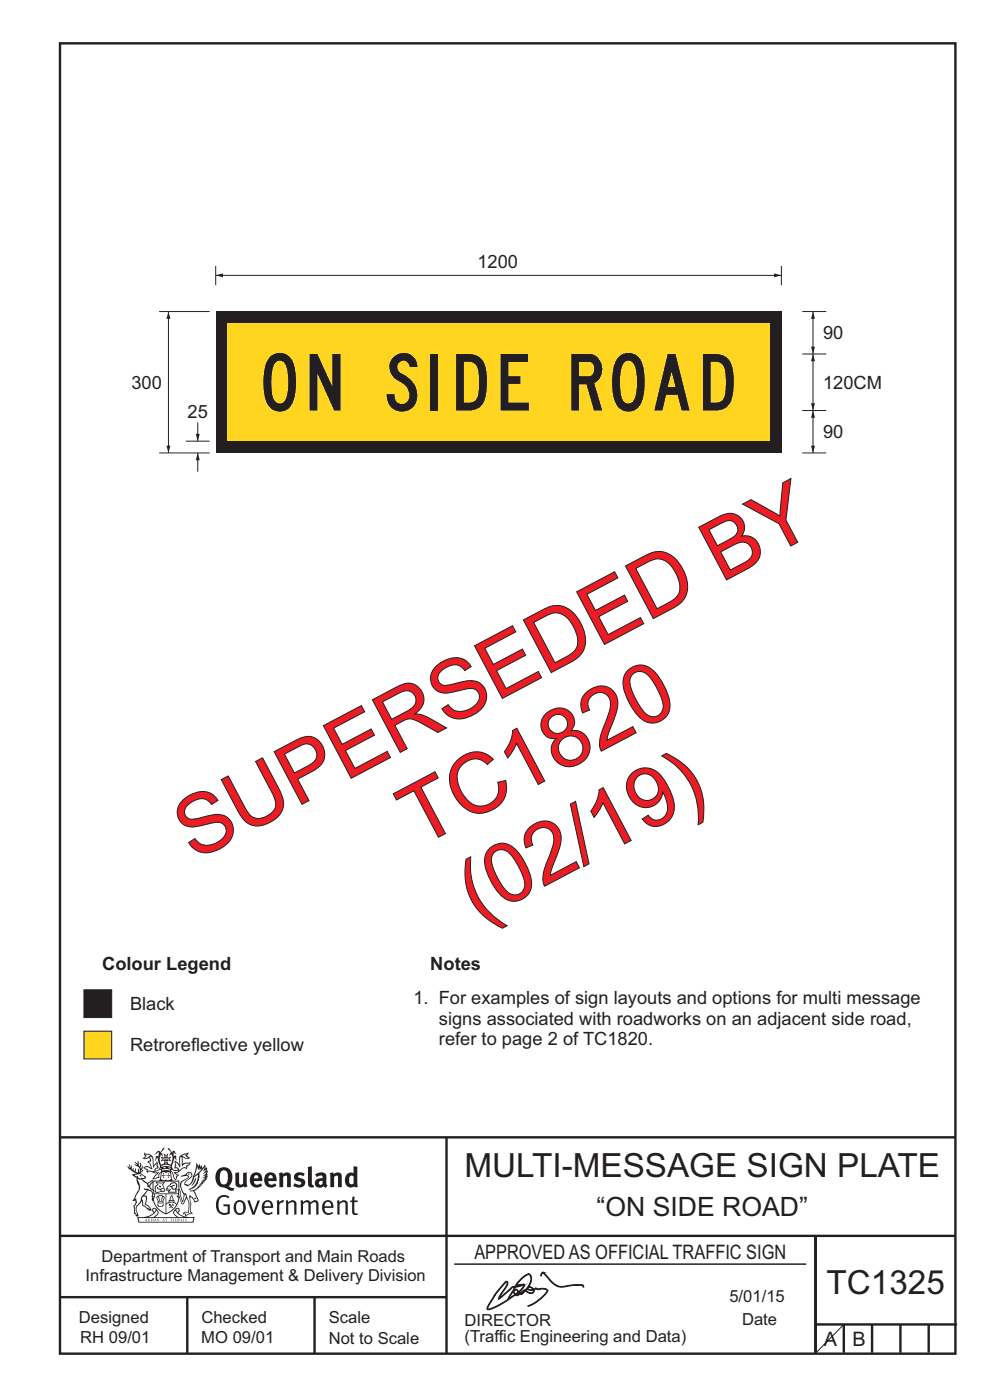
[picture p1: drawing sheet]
<svg xmlns="http://www.w3.org/2000/svg" width="210mm" height="297mm" viewBox="0 0 210 297" stroke-linecap="round" stroke-linejoin="round" font-family="sans-serif">
<g fill="none" stroke="#231f20" stroke-width=".51">
<path d="M12.7 9.2h190v278h-190zM12.7 241.3h190M94.7 241.4v45.8M12.7 275.2h82M12.7 262.2h190.1M39.7 275.2v12M66.7 275.2v12M173 262.2v24.8M173 281h30M179 281v6M185 281v6M191 281v6"/>
<path d="M197 281v6"/>
</g>
<path d="M96.4 268.2h74.6M179 281l-6.1 6.2" fill="none" stroke="#231f20" stroke-width=".21"/>
<g fill="#231f20">
<path d="M47 248.5a2.55 2.55 0 0 0 0 2.7l.3 .1a.81 .81 0 0 0 1-.9v-.6a1.04 1.04 0 0 0-1.1-1.5zM46.3 248.1a1.82 1.82 0 0 1 2.1-.2 1.82 1.82 0 0 1 .9 1.9 2.29 2.29 0 0 1-.8 1.9l.7 .3h.5l-.2 .6a2.87 2.87 0 0 1-2-.7 2.12 2.12 0 0 1-1.6-3.1z" fill-rule="evenodd"/>
<path d="M49.9 248.9l.8-.2v2a.46 .46 0 0 0 .3 .6 .46 .46 0 0 0 .6-.3v-2.1l.7-.2v2.4l.2 .5-.5 .4-.3-.3a1.02 1.02 0 0 1-1.2 .2 1.02 1.02 0 0 1-.6-1.1z" fill-rule="evenodd"/>
<path d="M54 249.5l-.1 .5h.9a.49 .49 0 0 0-.2-.6 .49 .49 0 0 0-.6 .1zM53.4 249.1a1.34 1.34 0 0 1 1.6-.2 1.34 1.34 0 0 1 .7 1.5v.2h-1.8a.77 .77 0 0 0 .5 .8 .77 .77 0 0 0 .9-.4l.3 .5a1.59 1.59 0 0 1-2 .2 1.59 1.59 0 0 1-.5-2z" fill-rule="evenodd"/>
<path d="M57.1 249.5l-.2 .5h1a.49 .49 0 0 0-.2-.6 .49 .49 0 0 0-.6 .1zM56.4 249.1a1.34 1.34 0 0 1 1.6-.2 1.34 1.34 0 0 1 .7 1.5v.2h-1.8a.77 .77 0 0 0 .5 .8 .77 .77 0 0 0 .9-.4l.4 .5a1.59 1.59 0 0 1-2.1 .2 1.59 1.59 0 0 1-.5-2z" fill-rule="evenodd"/>
<path d="M59.2 248.9l.7-.2 .1 .4a.95 .95 0 0 1 1-.3 .95 .95 0 0 1 .7 .8v2.3h-.8v-2.3a.46 .46 0 0 0-.8 .1v2.2h-.8z" fill-rule="evenodd"/>
<path d="M62.6 249.1a1.75 1.75 0 0 1 2-.1l-.2 .5-.6-.2a.43 .43 0 0 0-.6 .3l.4 .3a1.04 1.04 0 0 1 1.2 1.1 1.04 1.04 0 0 1-1.4 1l-1.2-.4 .3-.6 1 .4 .4-.4a.88 .88 0 0 0-1-.5l-.4-.2-.1-.4z" fill-rule="evenodd"/>
<path d="M65.3 247.6l.8-.2 .1 3.8 .3 .2 .1 .5a.88 .88 0 0 1-1-.1 .88 .88 0 0 1-.3-1z" fill-rule="evenodd"/>
<path d="M67.8 250.6a.43 .43 0 0 0-.1 .7 .43 .43 0 0 0 .7-.1v-.7zM66.8 249.2a1.7 1.7 0 0 1 2.4 .1v1.8l.3 .4-.4 .5-.5-.3a1.03 1.03 0 0 1-1.7-.2 1.03 1.03 0 0 1 .8-1.5h.7v-.4a.8 .8 0 0 0-1.2 .1z" fill-rule="evenodd"/>
<path d="M70 248.9l.7-.2 .1 .4a.95 .95 0 0 1 1-.3 .95 .95 0 0 1 .7 .8v2.3h-.8v-2.3a.46 .46 0 0 0-.8 .1v2.2h-.8z" fill-rule="evenodd"/>
<path d="M74.3 249.5a1.48 1.48 0 0 0 0 1.7h.5l.2-.1v-1.5l-.3-.2zM75 247.4l.8 .1 .1 4.4h-.7l-.1-.2a1.26 1.26 0 0 1-1.4 0 1.26 1.26 0 0 1-.5-1.3 1.29 1.29 0 0 1 .4-1.3 1.29 1.29 0 0 1 1.4-.2z" fill-rule="evenodd"/>
<path d="M46.4 253.9a1.72 1.72 0 0 1 2.3 0l-.3 .3a1.24 1.24 0 0 0-1.4-.2 1.24 1.24 0 0 0-.6 1.4 1.49 1.49 0 0 0 1.2 2l.7-.2v-1.3h-.8l-.1-.4h1.4v1.9a1.93 1.93 0 0 1-2.3 0 1.93 1.93 0 0 1-.7-2.2l.2-.7z" fill-rule="evenodd"/>
<path d="M50.4 255.1a1.65 1.65 0 0 0 .2 2.2 .99 .99 0 0 0 1-1.4 .78 .78 0 0 0-.4-.8 .78 .78 0 0 0-.8 0zM50 254.9a1.33 1.33 0 0 1 1.6-.1 1.33 1.33 0 0 1 .5 1.4 1.31 1.31 0 0 1-1.3 1.6 1.31 1.31 0 0 1-1.2-1.6v-.6z" fill-rule="evenodd"/>
<path d="M52.5 254.7l.5-.1 .8 2.6 .8-2.5h.5l-1.1 3h-.5z" fill-rule="evenodd"/>
<path d="M56.3 255.2l-.2 .7h1.3a.7 .7 0 0 0-.3-.8 .7 .7 0 0 0-.8 .1zM55.9 255a1.22 1.22 0 0 1 1.5-.2 1.22 1.22 0 0 1 .5 1.5h-1.8a.93 .93 0 0 0 .5 1 .93 .93 0 0 0 1.1-.2l.2 .3a1.43 1.43 0 0 1-1.8 .1 1.43 1.43 0 0 1-.6-1.7z" fill-rule="evenodd"/>
<path d="M58.7 254.7l.4-.1 .1 .5 .4-.4 .6-.1-.1 .6a.66 .66 0 0 0-.9 .6v1.9h-.4z" fill-rule="evenodd"/>
<path d="M60.6 254.8l.4-.2 .1 .5a.94 .94 0 0 1 1-.5 .94 .94 0 0 1 .8 .8v2.3h-.5l-.1-2.5a.81 .81 0 0 0-1.2 .3v2.2h-.4z" fill-rule="evenodd"/>
<path d="M63.7 254.7l.5-.1 .1 .5 .4-.3a.78 .78 0 0 1 1.2 .3 .9 .9 0 0 1 .9-.5 .9 .9 0 0 1 .8 .8v2.3h-.5l-.1-2.5a.67 .67 0 0 0-1.1 .3v2.2h-.5v-2.4l-.4-.2-.7 .4v2.2h-.5z" fill-rule="evenodd"/>
<path d="M69.1 255.2l-.2 .7h1.3a.7 .7 0 0 0-.3-.8 .7 .7 0 0 0-.8 .1zM68.7 255a1.22 1.22 0 0 1 1.5-.2 1.22 1.22 0 0 1 .5 1.5h-1.8a.93 .93 0 0 0 .4 1 .93 .93 0 0 0 1.2-.2l.2 .3a1.44 1.44 0 0 1-1.8 .1 1.44 1.44 0 0 1-.6-1.7z" fill-rule="evenodd"/>
<path d="M71.5 254.8l.4-.2 .1 .5a.94 .94 0 0 1 1-.5 .94 .94 0 0 1 .8 .8v2.3h-.5l-.1-2.5a.81 .81 0 0 0-1.2 .3v2.2h-.4z" fill-rule="evenodd"/>
<path d="M74.7 253.9l.5-.1v.9h.7l-.1 .4h-.6v2.1l.1 .2h.5l.1 .3a.75 .75 0 0 1-1.2-.6v-2h-.4v-.4h.4z" fill-rule="evenodd"/>
<path d="M30.8 244.9l1.1 .3-.9 .5h-.4l.6-.5zM31.8 245.5l.2-.1a2.44 2.44 0 0 1 .5 1.9l.1 .5 .6-1-.1 .6 .3 .3a.57 .57 0 0 0-.6 .8l-1-.2-.5 .2 .2-.5-.8-.3 .7-.1 .9 .5 .1-.1-.6-1.3-.2-.1 .5-.1zM30.7 244.4l-.1 .5 .2 .4-.6 .4a1.04 1.04 0 0 0 1.4-.1l.2 .6-.3 .1-.2 .4a.94 .94 0 0 1 .8 1.1l-.2-.1a1.16 1.16 0 0 0-1.5-.1l.3 .4 .4 .2 .1 .5 .2 .1 .1-.2a.94 .94 0 0 1 1.1 .3h.8l-1.2 1.2a1.13 1.13 0 0 0 1.2-.2l.4-.1v-.4l.4-.7a.83 .83 0 0 0-.6 1h-.3l-.7 .3 1.1-1.4-.5 .2-.5-.1 1.3-.5-.1-.2-.9 .4v-.3l.2-.2 .3 .1 .1-.3-.2-.4 .1-.6-.2-.3-.7 .9v-.7a1.42 1.42 0 0 0-1.6-1.8z" fill-rule="evenodd"/>
<path d="M38.5 245.3l.5-.3 .7-.1-.6 .3 .8 .5h-.3zM38.3 245.5h.2l.1 2a1.69 1.69 0 0 1 1.6-.7l-.8 .5 .1 .5a1.1 1.1 0 0 0-1.5 .6l-.1-.5-.2-.2h-.5l.3-.4-.3-.7a1.42 1.42 0 0 1 .9 1.1l.2-.1zM37.1 246.2l.1 1-.2 .3 .1 .5 .5-.1 .2 .2a.96 .96 0 0 1-1.2-.1l-.1 .1a1.06 1.06 0 0 0 1.3 .2v.1a.72 .72 0 0 1-.9 .2l.2 .5 .6 .2-.4 .2-.1 .7-.2-.4-.4-1.1-.4-.4 .4 .9a1.54 1.54 0 0 0 .7 1.2l.2-.3a.58 .58 0 0 1 .4-.7l.2-.2h-.3l-.5-.3 .9-.5a.93 .93 0 0 1 1.2-.5v.2l.2-.2 .1-.5a.99 .99 0 0 0 .7-.8l-1.3 .1-.3 .2-.1-1.4 .9 .4 .9-.3h-.4l-.5-.4 .4-.7-.6 .2a1.46 1.46 0 0 0-1.4 2.1l.1 .4-.3-.4z" fill-rule="evenodd"/>
<path d="M35.6 248.9l.2 .1-.1 .3 .4 .1-.4 .1v.5l-.1-.6h-.3l.3-.1z" fill-rule="evenodd"/>
<path d="M34.6 248.9l.2 .1v.3l.3 .1h-.3l-.1 .6v-.5l-.4-.1 .4-.1z" fill-rule="evenodd"/>
<path d="M34.3 248.8a.57 .57 0 0 1 .9 .2 .57 .57 0 0 1 .9-.2l.2 1.4h-.2a.57 .57 0 0 1-.9 0 .69 .69 0 0 1-1.1 0zM34.2 248.1l-.3 2.1-.1 .4h2.9l-.2-.4-.3-2.1h-.2v.3l-.8-.2-.8 .2v-.3z" fill-rule="evenodd"/>
<path d="M34.2 252.4a.3 .3 0 0 0 .6 0 .3 .3 0 0 0-.6 0zM33.3 251l.3 .3-.3 .3a.79 .79 0 0 0 0 1.3l.8-.2-.1-.3a.55 .55 0 0 1-.7-.6h.1l.2 .3 .3 .1 .8-.2-.4-.7 .4-.3-.7 .1zM33 250.7l1.1 .2 .9-.2-.4 .7 .4 1.1a.56 .56 0 0 1-.8 .3l-.2 .1a.73 .73 0 0 1-.9 .1 .73 .73 0 0 1-.3-.9v-.4l.6-.4z" fill-rule="evenodd"/>
<path d="M35.6 251.9l.7-.5a.58 .58 0 0 1 1-.1 .58 .58 0 0 1-.4 .9l-.3-.3a.43 .43 0 0 1 .6-.3v-.1a.57 .57 0 0 0-.8 .2l-.2-.1-.3 .1 .5 .2a.55 .55 0 0 0 .8 .4v.5h-1.3l.4-.3-.2-.2-.6 .1 .2-.2-.2-.1zM35.4 251.8l-.1 .2a.39 .39 0 0 0 .2 .6h.3l-.2 .4h1.9l-.1-.7a.86 .86 0 0 0-.1-1.4 .86 .86 0 0 0-1.3 .4z" fill-rule="evenodd"/>
<path d="M36 254.8h.8v.2h-.8zM36.4 253.8l.2 .8h-.4zM36.4 253.5l-.3 .5-.1 .6h-.2v.4l-.7 .4 .2 .2a1.48 1.48 0 0 1 2.1 .1l.2-.1-.6-.5v-.5h-.2l-.1-.6z" fill-rule="evenodd"/>
<path d="M35.8 255.4l.4 .1 .1 .3 .3-.2-.2-.2a.38 .38 0 0 1 .5 .5l-.2-.2-.3 .3 .4 .2-.4 .2-.1-.4-.4 .4-.1-.2 .4-.3-.1-.1-.2 .1z" fill-rule="evenodd"/>
<path d="M34.5 254h.2v.2l-.2 .6h-.2zM33.6 255.3h.9v.2a.55 .55 0 0 1-.8 .4v-.2l-.2-.1zM33.4 254h.2l.2 .8h-.2zM33.6 255h.8l.1 .1-.8 .1zM33.8 253.7h.5l-.2 1.1h-.1zM33.3 253.8l-.1 .3 .3 1.1a.48 .48 0 0 0-.1 .6 .48 .48 0 0 0 .5 .3l.5-.1a.49 .49 0 0 0 .2-.8l.3-1.1-.1-.3a1.42 1.42 0 0 0-1.5 0z" fill-rule="evenodd"/>
<path d="M33.7 251.5l.4 .1 .1 .3h-.3z" fill-rule="evenodd"/>
<path d="M41.3 250.1l.3-.2-.2 .9-.6 .7h-.2l.5-.7z" fill-rule="evenodd"/>
<path d="M39.7 249l.3-.2 .5 .2a.88 .88 0 0 1-.6 1.1 1.22 1.22 0 0 0-.8 1.3l.5 .2a.72 .72 0 0 0 .9-.4l.5-.8 .2-.6 .8-.6v.3a2.85 2.85 0 0 1-2 2.8l.1 .1a2.13 2.13 0 0 0 1.9-1.5v-.2a2.01 2.01 0 0 0 .3-1.8l1.1-1.3-.4 1 .7-.5-.7 1 .8-.4-.8 .8 .7-.1-.9 .5 .8-.1-.8 .4h.8l-.9 .3 .3 .2h-.4l.2 .3h-.3l.1 .3h-.4l.2 .3h-.2a2.16 2.16 0 0 1-2 1l.1 .2h.4a.76 .76 0 0 1 .7 .7l.5 1.2-.6 .2a1.45 1.45 0 0 0-1.1-1.3l.2 1.8-.1 1.8 .4 .3a1.07 1.07 0 0 0-1.2 .4v-.3l-.5-.2a.87 .87 0 0 1 1.1-.1v-.7a4.4 4.4 0 0 0-.6-3.1v-.3h-.3a2.16 2.16 0 0 1-.7-2.2l.3-.3 1.2-.8a.55 .55 0 0 0-.4-.8zM37.8 252.4a.76 .76 0 0 1 .3 1.1l.6 1.6 .4-1.7 .2 .1a.61 .61 0 0 1-.1 .9l-.3 .9h-.2l-.7-1.6-.3 .1a1.18 1.18 0 0 0 .1-1.4zM41.8 247.5l.2 .8 .3-.6v.6l.4-.5a1.9 1.9 0 0 1-1.1 1.4l-.4 .3zM38.3 249.6l1.3-.1 .2 .1v.3l-.5 .3a1.26 1.26 0 0 0-.9 1.9l.2 .6a1.84 1.84 0 0 1 .1 2.1l-.4-1.3a.96 .96 0 0 0-.4-1.3l-.4 .3a.78 .78 0 0 1 0 1.2l.1 .3h.4l.4 1.1a.38 .38 0 0 0 .2 .4 .38 .38 0 0 0 .4-.1l.6-1.2a2.94 2.94 0 0 1 .4 2.5l-.1 .5-.8-.1-.3 .4v.2l.4-.1 .1 .4 .2 .1a1.02 1.02 0 0 1 1.3-.5v-.4l-.3-.1 .1-1.8-.3-1.3 .1 .1a1.14 1.14 0 0 1 .8 .9 .63 .63 0 0 0 .8-.2 .63 .63 0 0 0-.1-.9l-.7-1.2 .9-.6 .2-.3 .3-.1-.1-.2h.4l-.1-.3h.3l-.1-.3 .5-.1-.2-.2 .6-.4v-.2h-.2l.4-.5-.3 .1 .3-.6-.4 .1 .4-.5v-.3l-.3 .2 .2-.6-.1-.3-.4 .3v-.8l-.6 .8-.2-.7-.2 .4-.3-.7-.1 .6-.5-.8-.1 1.4-.6 1.9a1.81 1.81 0 0 1-1 1.4l-.6-.2a1.75 1.75 0 0 1 1.1-1.2 .75 .75 0 0 0 .1-1.3 .75 .75 0 0 0-1.1 .5z" fill-rule="evenodd"/>
<path d="M41.2 254.1h.3l.2 .3h-.4z" fill-rule="evenodd"/>
<path d="M29.4 258.4h11.6l-.1 .8h-11.4zM31.4 258.2l.4-.1a2.48 2.48 0 0 0 1.4-1.3l.3 .5-.5 .6-.5 .3zM32.5 256.6l.3-.2 .2 .2-.3 .6zM37.2 256.8a2.65 2.65 0 0 0 1.8 1.4h-1.1l-.5-.3-.5-.6zM37.4 256.6l.2-.2 .3 .2-.3 .6zM29.2 258.2l.1 1.2h11.8l.2-1.1-.2-.1a4.1 4.1 0 0 1-3.3-.9l.3-.4-.1-.5a1.06 1.06 0 0 0-1.3 .9l.2 .4 .6 .5h-4.7l.3-.1a.84 .84 0 0 0 .6-.7 .84 .84 0 0 0-.5-.9l-.3-.2-.5 .1-.1 .5 .3 .4a4.2 4.2 0 0 1-3.4 .9z" fill-rule="evenodd"/>
<path d="M31 258.7l.1 .2h-.2zM31 258.6l-.3 .5 .4-.1 .2 .1z" fill-rule="evenodd"/>
<path d="M31.4 258.6h.2v.4a.25 .25 0 0 0 .2-.1 .25 .25 0 0 0-.1-.3h.1a.29 .29 0 0 1 0 .4 .29 .29 0 0 1-.4 0 .29 .29 0 0 1 0-.4z" fill-rule="evenodd"/>
<path d="M32.2 258.6a.22 .22 0 0 1 .3 .2 .22 .22 0 0 1-.3 .2zM32 258.6l.1 .5a.33 .33 0 0 0 .4-.1 .33 .33 0 0 0 0-.4 .33 .33 0 0 0-.5 0z" fill-rule="evenodd"/>
<path d="M32.9 258.7l.1 .2h-.2zM32.9 258.6l-.2 .5 .3-.1 .2 .1z" fill-rule="evenodd"/>
<path d="M33.3 258.6h.2l.1 .2 .2-.2-.2 .2 .2 .3-.3-.2v.2h-.2l.2-.3z" fill-rule="evenodd"/>
<path d="M34.7 258.7l.1 .2h-.2zM34.7 258.6l-.3 .5 .4-.1 .2 .1z" fill-rule="evenodd"/>
<path d="M35 258.6h.5h-.2v.5h-.2l.1-.5z" fill-rule="evenodd"/>
<path d="M36.2 258.6h.3h-.1v.2h.1h-.1v.3h-.2z" fill-rule="evenodd"/>
<path d="M36.7 258.6h.2v.5h-.2z" fill-rule="evenodd"/>
<path d="M37.3 258.6a.22 .22 0 0 1 .3 .2 .22 .22 0 0 1-.3 .2zM37.1 258.6v.5a.33 .33 0 0 0 .5-.1 .33 .33 0 0 0 0-.4 .33 .33 0 0 0-.5 0z" fill-rule="evenodd"/>
<path d="M37.8 258.6h.4h-.2v.2h.1h-.1v.2l.2 .1h-.4z" fill-rule="evenodd"/>
<path d="M38.4 258.6h.2l-.1 .4 .2 .1h-.3z" fill-rule="evenodd"/>
<path d="M38.9 258.6h.2v.5h-.2z" fill-rule="evenodd"/>
<path d="M39.3 258.6h.2l-.1 .1 .2 .2-.2 .2h-.1v-.2l.2 .1z" fill-rule="evenodd"/>
<path d="M34.2 247.4a1.51 1.51 0 0 1 2.1 .2 2.67 2.67 0 0 0-2.1 0zM35.7 247.6l.5 .2v.2l-.4-.1zM34.6 247.7l.5-.1 .1 .2h-.4zM34.1 247.9l.2 .1-.3 .1zM35 246.9l.2-.2 .3 .2zM34.9 245.7h.2v.3h-.2zM35 245.1l.2 .2 .2-.2-.1 .4h-.2zM35.1 246.3h.2l.1 .4-.2-.2-.2 .2zM35.3 245.7h.2v.3h-.2zM34.4 245.7l.3 .1 .1 .2-.4 .1 .2-.2zM35.7 245.8l.3-.1-.2 .2 .2 .2-.4-.1zM32.7 244.9l1-.5-.1 1-.2-.2-.3 .2-.3 1.1 .5-1 .3 .9a1.84 1.84 0 0 1 .2 1.7l.4 .1a2.48 2.48 0 0 1 2.2 .1l.2-.3-.2-.7 .7-1.7 .4 .6-.2-1-.2-.1-.2 .3v-.9l.6 .4-.6-.8-.3 .1-.1 .4-.5-.8-.5-.3 .2 .4 .6 .6-.5 .7 .5-.3a2.06 2.06 0 0 1-.1 2.2l-.5-.2-.2-.6 .2-.1 .7 .2-.4-.5 .4-.5-.7 .2-.2-.2 .2-.7-.5 .4-.5-.4 .2 .7-.2 .2-.7-.2 .4 .5-.4 .5 .8-.2 .1 .1-.2 .6-.5 .2a2.02 2.02 0 0 1 0-2.2l.3 .5-.1-.6-.3-.1 .8-1.3-.4 .4-.5 .7-.2-.3a.8 .8 0 0 0-.8 .5z" fill-rule="evenodd"/>
<path d="M29.2 250.1l.3 .2a.61 .61 0 0 1 .8 .3l.3 .2a.8 .8 0 0 1 .6 1l.4 .1 .6 .5a1 1 0 0 1 .4 1.1l-.1 .7v-.5h-.1a.96 .96 0 0 0-.8-1.3l-.2-.2h-.7l-.1-.1-.1 .1 .1 .3h.6l-1.2 1.4-.2 .9-.4 .6a1.33 1.33 0 0 0-.5 1.8l.2 .5a1.26 1.26 0 0 1-.5-1.4l-.1-.4a1.56 1.56 0 0 0 .4-1.7l-.3 .2 .2-.5a3.2 3.2 0 0 0 .7-3zM30.4 253.9h.4a2.06 2.06 0 0 1-.1 1.6l.7 .5 .4 .4-.6-.1-.8-.6-.1-.9a.51 .51 0 0 1 .1-.9zM28.6 249.3a1.52 1.52 0 0 1 2.1 .6l-1.1 .1-.2-.1-.1-.4-.5 .1zM27.5 247v.8l-.3-.4-.1 .1a3.1 3.1 0 0 0 1.9 1.5l-1 .1 .5 .6 .5 .1 .1 1.1a1.84 1.84 0 0 1-.3 2.5l-.4 .9-.3 .4 .2 .1 .4-.1 .1 .4-.2 .5-.3 .2 .1 1.8 .2-.1 .3 .6h.1l.5-.1-.2-.5a1.3 1.3 0 0 1-.1-1.7l.9-1 .2 1.1 .5 .2 .5 .5 .1-.1 .2 .4 .5-.1a1.85 1.85 0 0 0-1.2-1.4l.1-.2a1.39 1.39 0 0 0 0-1.5l-.5-.1 .5-.5a.66 .66 0 0 1 .9-.4 .66 .66 0 0 1 .3 .9l-.1 .4 .2-.1v.2l-.1 .3 .2 .5 .1-.3a2.24 2.24 0 0 0 .1-2.2 .73 .73 0 0 1-.7-.7 .73 .73 0 0 1 .6-.7v-.2a.94 .94 0 0 0-.9 .8 .48 .48 0 0 1-.1-.5 .48 .48 0 0 1 .5-.3l.5-.3a.51 .51 0 0 0-.8 .2l-.4 .3-1.1-.8 .6-.1 .2-.5-1.2-.7 .5-.4v-.4l-.4 .4v-.2a.69 .69 0 0 0 .2-1v.5l-.2 .2v-1.1l-.3-.2 .1 .6-.1 .2-.4-1.2v.6l-.6-.3 .5 .6-.6-.2 .3 .3a1 1 0 0 1 .7 1.5l-.2-.8v.8l-.5-.2v-.7l-.2 .6-.2-.1-.1-.6-.2 .4-.2-.2 .1-.7-.2 .5z" fill-rule="evenodd"/>
<path d="M29.6 249.5l.2-.2 .3 .3z" fill-rule="evenodd"/>
<path d="M32.4 250.5h5.6v2l-.2-.1v-1.7h-5.2v2.5h5.2v-.8l.1 .2-.1 1.1v-.3h-2.5v4a4.1 4.1 0 0 0 2.6-3.6l.1-.1a4 4 0 0 1-2.8 3.9 4.2 4.2 0 0 1-2.8-4.7l.1 1.3 .1-.2a3.8 3.8 0 0 0 2.5 3.4v-4h-2.5l-.2-.9z" fill-rule="evenodd"/>
<circle cx="40" cy="249.1" r=".17"/>
</g>
<path d="M115 270l.3-.1 .8 .9a4.5 4.5 0 0 0 3 2.1 15.6 15.6 0 0 1 4.6-.2l.2 .3-.2 .1-.1-.3a15.6 15.6 0 0 0-4.5 .3 5.2 5.2 0 0 1-3.4-2.5l-.5-.6-.3 .7h-.2zM107.2 271.9l.3-.1 .2 .2a1.96 1.96 0 0 1-.8 1.8l-1 1.6 2-1.7a1.43 1.43 0 0 1 1.3-.8 6.4 6.4 0 0 1 2.9-2.7 1.1 1.1 0 0 1 .6 1.7l-.5 1 .6 .2 .4 .4 .4-.2 .6 .2 .3-.1a1.57 1.57 0 0 1 1.7 .3v.1a8.1 8.1 0 0 1-4.2 3.4v-.2a8.3 8.3 0 0 0 4.1-3.2 1.2 1.2 0 0 0-1.6-.3l-.4 .1-.4-.2-.3 .2a.73 .73 0 0 1-.8 .9l-.6-.2-.5-.4a1.32 1.32 0 0 1-1.3 .7l-.5 .3a1.2 1.2 0 0 0-1.4 .5l-.5 .4a9.7 9.7 0 0 1-4.4 2l-.1-.1a4.6 4.6 0 0 1 1.2-2.3l.8-1.3zM111.8 273.4l-.2 .4 .9 .5 .5-.1 .1-.5a1.2 1.2 0 0 1-1.3-.3zM110.6 271.4l-1 1.2 1.6-.2 .1 .2a2.73 2.73 0 0 1-1.3 1.6l.2 .2 .6-.5a2.88 2.88 0 0 0 1.7-3.2 .48 .48 0 0 0-.5-.3 .48 .48 0 0 0-.4 .3zM112 273.2v.1a.91 .91 0 0 0 1.1 .3l-.7-.5zM109.5 272.8l-.1 .1 1.3-.3zM109.3 273.1l-.3 .6 .6-.2 .4 .6a2.34 2.34 0 0 0 1.2-1.5zM107.3 272l-2.1 2.6-1.4 2.3-.4 .8a9.2 9.2 0 0 0 4.3-2l1.4-2.6-.5 .1-2 1.9-.8 .5a3.3 3.3 0 0 1 .9-1.8l.1-.1a1.9 1.9 0 0 0 .8-1.7zM108.9 274l-1 1.5 1.3-.8zM109 273.9l.3 .7a.47 .47 0 0 0 .5-.4 .47 .47 0 0 0-.3-.5zM109.4 274.7h.3l.4-.2-.2-.2zM110.4 274.5l.4-.1 .5-.6z" fill="#231f20" stroke="#231f20" stroke-width=".21"/>
<path d="M17.8 218.8h5.9v5.9h-5.9z" fill-rule="evenodd" fill="#ffd520" stroke="#231f20" stroke-width=".21"/>
<path d="M17.8 210h5.9v5.9h-5.9z" fill-rule="evenodd" fill="#231f20" stroke="#231f20" stroke-width=".21"/>
<path d="M45.8 66.1h120v30h-120z" fill-rule="evenodd" fill="#231f20"/>
<path d="M48.3 68.6h115v25h-115z" fill-rule="evenodd" fill="#ffd520"/>
<path d="M45.8 58.4h120" fill="none" stroke="#231f20" stroke-width=".21"/>
<g fill="#231f20">
<path d="M164.2 58l1.6 .4-1.6 .4z"/>
<path d="M45.8 58.4l1.5-.4v.8z"/>
</g>
<path d="M45.8 56.4v4.1M165.8 56.4v4.1" fill="none" stroke="#231f20" stroke-width=".21"/>
<g fill="#231f20">
<path d="M65.7 75.1h1.6l3.2 6.9v-6.9h1.7v12h-1.3l-3.6-7.9v7.9h-1.6z"/>
<path d="M83.5 75.7a2.95 2.95 0 0 1 3.3-.6 2.95 2.95 0 0 1 1.8 2.8h-1.7a1.35 1.35 0 0 0-2.1-1.1 1.35 1.35 0 0 0 .3 2.4 5 5 0 0 1 3.2 6.1 3.3 3.3 0 0 1-3.9 1.9 3.3 3.3 0 0 1-2.4-3.6h1.7a1.65 1.65 0 0 0 1.7 2.1 1.65 1.65 0 0 0 1.4-2.3 4.1 4.1 0 0 0-2.6-2.8 3.1 3.1 0 0 1-.7-4.9z"/>
<path d="M91.3 75.1h1.7v12h-1.7z"/>
<path d="M106.2 75.1h5.8v1.7h-4.2v3h2.6v1.7h-2.6v3.9h4.4v1.7h-6z"/>
<path d="M57.4 75.6a7.4 7.4 0 0 0-1.5 5.5 7.4 7.4 0 0 0 1.5 5.5 3.1 3.1 0 0 0 5-2 12.8 12.8 0 0 0-.6-8.5 2.98 2.98 0 0 0-4.4-.5zM58.6 76.8a1.33 1.33 0 0 1 2.1 .9 12 12 0 0 1-.3 7.3 1.38 1.38 0 0 1-1.5 .5 1.38 1.38 0 0 1-1-1.2 14.3 14.3 0 0 1 .1-6.6z"/>
<path d="M96.8 75.1v12a8.7 8.7 0 0 0 4.4-.3 4.1 4.1 0 0 0 2-3.7 11.7 11.7 0 0 0-.6-6.3 3.3 3.3 0 0 0-3.1-1.7zM98.4 76.8a2.61 2.61 0 0 1 2.6 .8 10.9 10.9 0 0 1 .5 5.7l-.1 .5a1.8 1.8 0 0 1-1.8 1.6h-1.2z"/>
<path d="M121.2 75.1v12h1.7v-5.6h1.5l1.6 5.6h1.8l-1.7-5.8a3.4 3.4 0 0 0 1.7-3.2 3.4 3.4 0 0 0-2.2-3zM122.9 76.8h2.1a1.38 1.38 0 0 1 1 2.1l-.4 .6-.4 .3h-2.3z"/>
<path d="M131.4 75.6a7.4 7.4 0 0 0-1.6 5.5 7.4 7.4 0 0 0 1.6 5.5 3.1 3.1 0 0 0 5-2 12.8 12.8 0 0 0-.6-8.5 2.98 2.98 0 0 0-4.4-.5zM132.5 76.8a1.33 1.33 0 0 1 2.2 .9 12 12 0 0 1-.3 7.3 1.38 1.38 0 0 1-1.5 .5 1.38 1.38 0 0 1-1-1.2 14.3 14.3 0 0 1 .1-6.6z"/>
<path d="M142.5 78.9l.8 3.2h-1.7zM141.6 75.1l-2.8 12h1.7l.8-3.3h2.4l.9 3.3h1.7l-3-12z"/>
<path d="M149.1 75.1v12a8.7 8.7 0 0 0 4.4-.3 4.1 4.1 0 0 0 2-3.7 11.7 11.7 0 0 0-.6-6.3 3.3 3.3 0 0 0-3.1-1.7zM150.8 76.8a2.61 2.61 0 0 1 2.6 .8 10.9 10.9 0 0 1 .4 5.7v.5a1.8 1.8 0 0 1-1.9 1.6h-1.1z"/>
</g>
<path d="M172.5 75.1v12" fill="none" stroke="#231f20" stroke-width=".21"/>
<g fill="#231f20">
<path d="M172 85.6h.9l-.4 1.5z"/>
<path d="M172.5 75.1l.4 1.5h-.9z"/>
</g>
<path d="M170.2 75.1h5.1M172.5 66.1v9M170.2 96.1h5.1M170.2 87.1h5.1" fill="none" stroke="#231f20" stroke-width=".21"/>
<g fill="#231f20">
<path d="M172 73.6h.9l-.4 1.5z"/>
<path d="M172.5 66.1l.4 1.5h-.9z"/>
</g>
<path d="M170.2 66.1h5.1M41.9 89.6v4" fill="none" stroke="#231f20" stroke-width=".21"/>
<path d="M41.5 92.1h.9l-.5 1.5z" fill="#231f20"/>
<path d="M41.9 96.1v4" fill="none" stroke="#231f20" stroke-width=".21"/>
<path d="M41.9 96.1l.5 1.5h-.9z" fill="#231f20"/>
<path d="M33.8 66.1h10.7M35.7 66.1v30M33.8 96.1h10.7M39.4 93.6h5.1" fill="none" stroke="#231f20" stroke-width=".21"/>
<g fill="#231f20">
<path d="M35.3 94.6h.8l-.4 1.5z"/>
<path d="M35.7 66.1l.4 1.5h-.8z"/>
</g>
<path d="M172.5 87.1v9" fill="none" stroke="#231f20" stroke-width=".21"/>
<g fill="#231f20">
<path d="M172 94.6h.9l-.4 1.5z"/>
<path d="M172.5 87.1l.4 1.5h-.9z"/>
</g>
<g font-size="17.6" fill="#ed1c24">
<text x="89" y="179.8" transform="rotate(-28 89 179.8)">TC1820</text>
<text x="41.2" y="182.7" transform="rotate(-28 41.2 182.7)">SUPERSEDED BY</text>
<text x="101.2" y="195.6" transform="rotate(-28 101.2 195.6)">(02/19)</text>
</g>
<g font-size="7.1" fill="#231f20">
<text x="98.5" y="249.8">MULTI-MESSAGE SIGN PLATE</text>
<text x="175.3" y="274.5">TC1325</text>
</g>
<text font-size="5.6" fill="#231f20" x="126.5" y="258">“ON SIDE ROAD”</text>
<g font-size="4.2" fill="#231f20">
<text x="100.6" y="267.2">APPROVED AS OFFICIAL TRAFFIC SIGN</text>
<text x="174.7" y="285.6">A</text>
<text x="180.8" y="285.5">B</text>
</g>
<g font-size="3.9" fill="#231f20">
<text x="101.3" y="56.9">1200</text>
<text x="174.6" y="71.9">90</text>
<text x="27.9" y="82.5">300</text>
<text x="174.6" y="82.5">120CM</text>
<text x="39.8" y="88.6">25</text>
<text x="174.6" y="92.9">90</text>
<text x="21.7" y="205.9">Colour Legend</text>
<text x="91.3" y="205.9">Notes</text>
<text x="27.6" y="214.2">Black</text>
<text x="87.7" y="213.1">1. For examples of sign layouts and options for multi message</text>
<text x="93.1" y="217.4">signs associated with roadworks on an adjacent side road,</text>
<text x="93.1" y="221.8">refer to page 2 of TC1820.</text>
<text x="27.6" y="223">Retroreflective yellow</text>
</g>
<g font-size="3.5" fill="#231f20">
<text x="21.6" y="267.8">Department of Transport and Main Roads</text>
<text x="18.2" y="271.8">Infrastructure Management &amp; Delivery Division</text>
<text x="16.7" y="280.6">Designed</text>
<text x="42.7" y="280.6">Checked</text>
<text x="69.7" y="280.6">Scale</text>
<text x="98.5" y="281.4">DIRECTOR</text>
<text x="154.7" y="276.2">5/01/15</text>
<text x="157.4" y="281.2">Date</text>
<text x="17" y="284.8">RH 09/01</text>
<text x="42.7" y="284.8">MO 09/01</text>
<text x="69.7" y="285.2">Not to Scale</text>
<text x="98.5" y="284.8">(Traffic Engineering and Data)</text>
</g>
</svg>
